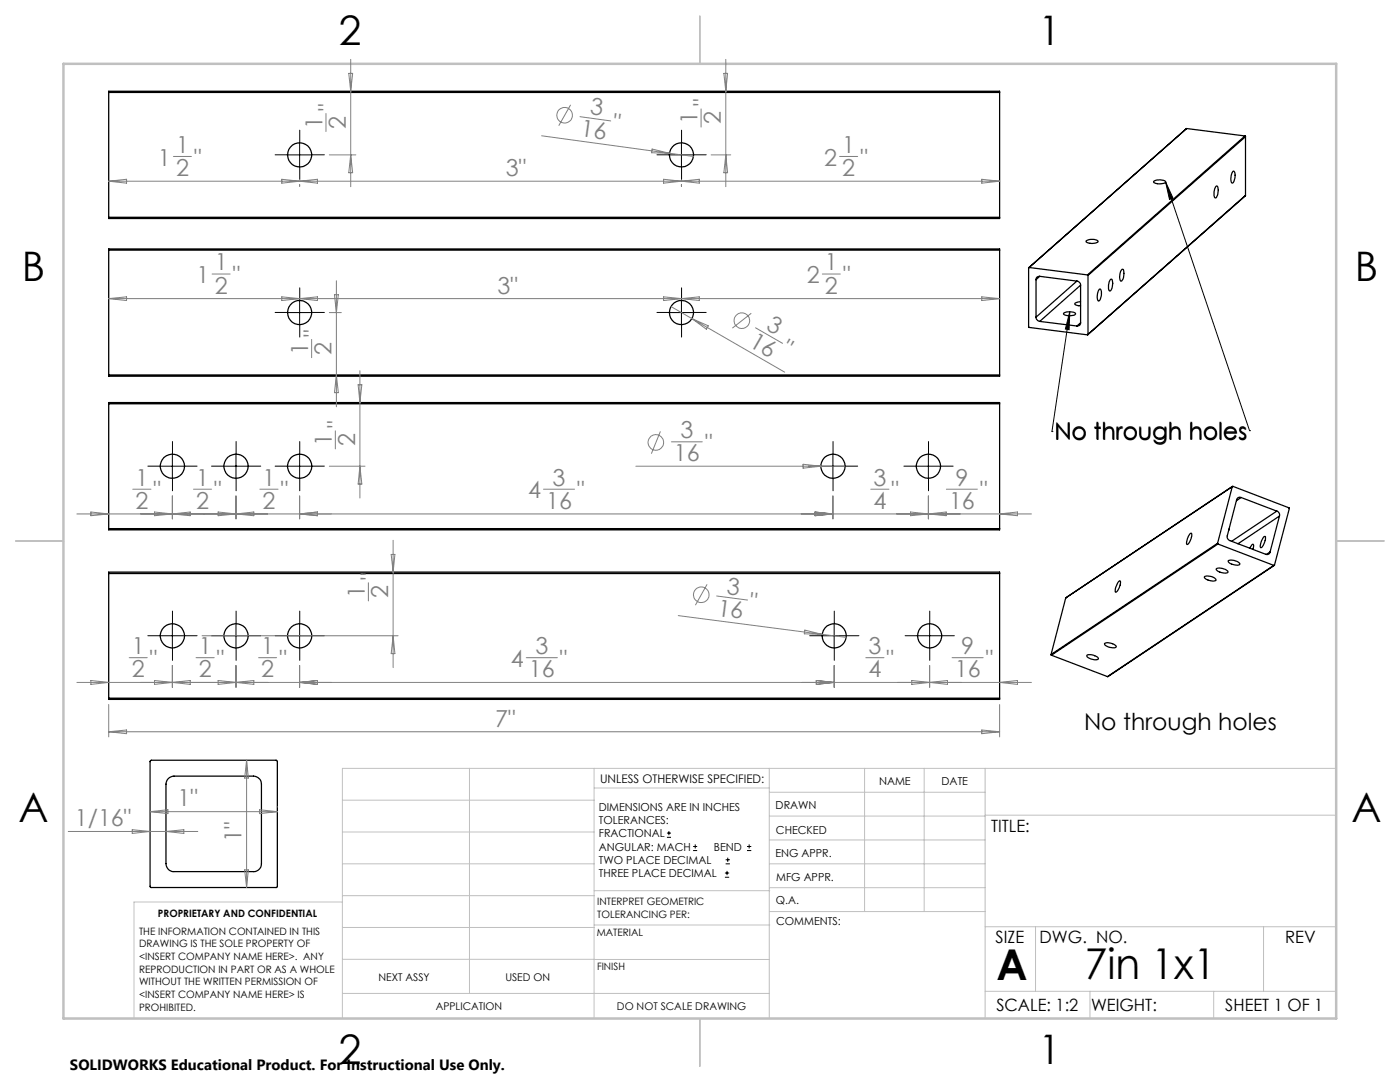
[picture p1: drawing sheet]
<svg xmlns="http://www.w3.org/2000/svg" width="279mm" height="216mm" viewBox="0 0 279 216" stroke-linecap="round" stroke-linejoin="round" font-family="sans-serif">
<g fill="none" stroke="#000" stroke-width=".25">
<path d="M21.7 18.5v-.3h177.8v.3M21.7 18.5v24.9M21.7 18.5h177.8M199.5 18.5v24.9M230.3 36.1a2.36 2.36 0 0 1 2.3 .1 1.74 1.74 0 0 1-2.1 .3l-.2-.1zM236.8 25.6l-.1 .1M236.8 25.6l-31.5 27.8M236.8 25.6l11.7 1.5M242.7 37.2l.1-.1a1.67 1.67 0 0 1 .1 2.1l-.3 .3a2.03 2.03 0 0 1 0-2.2zM246 34.2l.1-.1a1.47 1.47 0 0 1 .2 1.9l-.3 .5a.82 .82 0 0 1-.3-1.2zM248.5 27.1l.1 .2M248.5 27.1l-31.5 27.8"/>
<path d="M248.6 39l-31.5 27.8M248.6 27.3l-31.5 27.7M248.6 27.3v11.7M248.6 39l-31.5 27.7M21.7 49.9v-.2h177.8v.2M21.7 43.4v.2h177.8v-.2M21.7 49.9v24.9M21.7 49.9h177.8M21.7 43.4h177.8M199.5 49.9v24.9M206.8 55.8v7.5M207.5 55.1a.62 .62 0 0 0-.7 .7"/>
<path d="M207.5 55.1l7.4 1M207.5 55.1l-.7 .7M214.9 56.1a.85 .85 0 0 1 .8 .8M214.9 56.1l-8.1 7.2M215.7 56.9v7.5M215.7 56.9l-8.2 7.2M216.7 48.1a2.13 2.13 0 0 1 2.4 .1 2.04 2.04 0 0 1-2.4 0zM217 54.9l-11.7-1.5v11.9l11.7 1.5 .1-.1M217 54.9l.1 .1M217.1 55v11.7M219.4 57.7h.1a1.06 1.06 0 0 1 .3 1.4l-.2 .7-.3 .3a2.08 2.08 0 0 1 .1-2.4zM221.6 55.8l.1-.1a1.1 1.1 0 0 1 .3 1.3l-.1 .6-.4 .5a1.94 1.94 0 0 1 0-2.2z"/>
<path d="M223.9 53.7h.1a2.16 2.16 0 0 1-.1 2.3l-.1 .1a1.94 1.94 0 0 1 .1-2.4zM21.7 74.8v.3h177.8v-.3M21.7 74.8h177.8M206.8 63.3a.93 .93 0 0 0 .7 .8M207.5 64.1l7.4 1M212.3 62.4a2.35 2.35 0 0 1 2.3 .1l.1 .2a2.18 2.18 0 0 1-2.5-.1zM215.7 64.4a.62 .62 0 0 1-.8 .7M215.7 60.2a.84 .84 0 0 0-1.2 .5l1.2 .3M215.7 64.4l-.8 .7M21.7 80.6v-.3h177.8v.3M21.7 80.6h177.8M21.7 80.6v24.9"/>
<path d="M199.5 80.6v24.9M246 97l-33.3 22.3M247.7 99.3a.64 .64 0 0 0-.9 .4l-1.9 7.2a.82 .82 0 0 0 .6 1l7.1 2.7a.6 .6 0 0 0 .9-.5M247.7 99.3l7.1 2.7M247.7 99.3l-.9 .6M21.7 105.5v.2h177.8v-.2M21.7 114.4v-.2h177.8v.2M21.7 105.5h177.8M21.7 114.4v24.9M21.7 114.4h177.8M199.5 114.4v24.9M212.7 119.3l-2.9 11.3"/>
<path d="M212.7 119.3h.1M223.2 116.1l.3-.2a2.08 2.08 0 0 1-.9 2.2 2.86 2.86 0 0 1 .6-2zM237.5 106.5l.2-.1a1.03 1.03 0 0 1-.1 1.3l-.4 .7-.3 .3a2.27 2.27 0 0 1 .6-2.2zM240.4 115.1a1.96 1.96 0 0 1 2.3 .6 2.01 2.01 0 0 1-2.4-.5zM242.7 113.5a2.03 2.03 0 0 1 2.4 .7 2.05 2.05 0 0 1-2.4-.6zM243 108.4l3-11.4 11.2 4.3 .1 .2-2.9 11.3h-.2M243 108.4l.1 .1M243 108.4l-33.2 22.2M243.1 108.5l11.1 4.3M243.1 108.5l-33.3 22.2M245.1 111.9a2.03 2.03 0 0 1 2.3 .7 1.99 1.99 0 0 1-2.3-.6zM245.3 105.5l-.1 .3"/>
<path d="M249.4 109.4l.4-.6 .3-.2-.1 1M252.2 107.2l.2-.2a1.15 1.15 0 0 1-.1 1.4l-.3 .6-.4 .3a2.27 2.27 0 0 1 .6-2.1zM253.5 110.1l-.8 .5M254.2 112.8l-33.2 22.2M254.3 112.8l-33.3 22.2M254.8 102a.82 .82 0 0 1 .5 1M254.8 102l-9 6M255.3 103l-1.8 7.1M255.3 103l-8.2 5.5M21.7 139.3v.3h177.8v-.3M21.7 139.3h177.8M209.8 130.6v.1"/>
<path d="M209.8 130.7l11.2 4.3M216.9 130.7a2.13 2.13 0 0 1 2.3 .7 1.24 1.24 0 0 1-1.5 .1l-.6-.3zM220.4 128.4a2.05 2.05 0 0 1 2.4 .6 1.73 1.73 0 0 1-2-.1zM30.1 151.8l25-.1 .3 .2v25.1l-.2 .1h-25.1l-.1-.1v-25.1zM33.6 155.4l.5-.4 .6-.1h15.9a1.63 1.63 0 0 1 1.6 1.6v15.8a1.57 1.57 0 0 1-1.6 1.6h-15.9a1.57 1.57 0 0 1-1.6-1.6v-15.8l.2-.6z"/>
<circle cx="59.8" cy="30.9" r="2.4"/>
<circle cx="136" cy="30.9" r="2.4"/>
<circle cx="59.8" cy="62.4" r="2.4"/>
<circle cx="136" cy="62.4" r="2.4"/>
<circle cx="34.4" cy="93" r="2.41"/>
<circle cx="47.1" cy="93" r="2.41"/>
<circle cx="59.8" cy="93" r="2.41"/>
<circle cx="166.3" cy="93" r="2.41"/>
<circle cx="185.3" cy="93" r="2.41"/>
<circle cx="34.4" cy="126.9" r="2.42"/>
<circle cx="47.1" cy="126.9" r="2.42"/>
<circle cx="59.8" cy="126.9" r="2.42"/>
<circle cx="166.5" cy="126.9" r="2.41"/>
<circle cx="185.5" cy="126.9" r="2.41"/>
</g>
<g fill="none" stroke="#808080" stroke-width=".2">
<path d="M69.6 14.6h.8l-.4 3.6zM70 11.9v25.4M144.5 14.6h.7l-.3 3.6zM144.9 11.9v25.4M21.7 36.2l3.6-.4v.7zM21.7 36.2h177.8M34.6 31.2h3.6M56.2 35.8l7.2 .7v-.7l-7.2 .7zM59.8 36.8v.4M65.1 22.6v3.6M65.7 30.9h5.3M70 30.9l.4 3.6h-.8z"/>
<path d="M108.1 27.1l25.5 3.5M113.9 20.9l-2.4 4.2M115.7 23.3l6.2 .8M130.1 29.7l3.5 .9-3.6-.1zM132.4 35.8l7.2 .7v-.7l-7.2 .7zM133.6 30.6l4.8 .6M136 36.8v.4M139.9 21.7v3.7M141.9 30.9h3.9M144.9 30.9l.3 3.6h-.7zM167.6 31.2h3.6M195.9 35.8l3.6 .4-3.6 .3z"/>
<path d="M21.7 59.6h177.8M21.7 59.6l3.6-.4v.8zM42.3 54.7h3.6M56.2 59.2l3.6 .4-3.6 .4zM59.8 59.6l3.6-.4v.8zM66.7 58.8h.8l-.4 3.6zM67.1 56v25.2M132.4 59.2l3.6 .4-3.6 .4zM136 59.6l3.6-.4v.8zM164.1 54.7h3.6M195.9 59.2l3.6 .4-3.6 .4zM62.2 67.7v3.7"/>
<path d="M65.7 62.4h2.4M67.1 74.8l.4 3.6h-.8zM71.5 76.8h.7l-.4 3.5zM71.8 74v25.4M133.9 61.2l4.2 2.4M138.1 63.6l18.5 10.7M138.1 63.6l3.3 1.4-.4 .7zM149.9 62.5l-3.7 3M150.8 65.4l5.4 3.1M26.5 97.6h3.6M34.4 99v4.5M38.6 97.6h3.6"/>
<path d="M47.1 99v4.5M51.9 97.6h3.6M59.8 99v4.5M65.7 93h7.1M66.9 86v3.6M71.8 93l.4 3.6h-.7zM108.5 97.6h6.2M126.9 93h41.8M131.8 86.1l-1.8 4.4M134 88.2h6.2M160.3 92.6l3.5 .4-3.5 .4zM166.2 99v4.5"/>
<path d="M173.8 97.6h3.6M185.3 99v4.5M188.9 97.6h6.2M15.3 102.6h190.5M18.1 102.2l3.6 .4-3.6 .3zM30.8 102.2l3.6 .4-3.6 .3zM34.4 102.6l3.6-.4v.7zM43.5 102.2l3.6 .4-3.6 .3zM47.1 102.6l3.6-.4v.7zM59.8 102.6l3.6-.4v.7zM73.5 116.3v3.6M78.1 110.6h.7l-.3 3.6z"/>
<path d="M78.5 107.8v25.4M141.1 116.6l-2.3 4.2M143 118.9l6.2 .8M162.7 102.2l3.5 .4-3.5 .3zM181.7 102.2l3.6 .4-3.6 .3zM185.3 102.6l3.5-.4v.7zM199.5 102.6l3.6-.4v.7zM15.3 136.2h190.5M18.1 135.8l3.6 .4-3.6 .4zM25.8 131.2h3.6M30.8 135.8v.8l7.2-.8v.8zM34.4 132.8v4.4"/>
<path d="M39.1 131.2h3.7M40.3 126.9h39.1M43.5 135.8v.8l7.2-.8v.8zM47.1 132.8v4.4M51.6 131.2h3.6M59.8 132.8v4.4M59.8 136.2l3.6-.4v.8zM78.5 126.9l.3 3.5h-.7zM105 131.2h6.2M135.4 122.8l28.7 3.8M160.6 125.7l3.5 .9-3.6-.1zM162.9 135.8l3.6 .4-3.6 .4z"/>
<path d="M164.1 126.6l4.8 .6M166.5 132.8v4.4M172.8 131.2h3.6M182 135.8l7.1 .8v-.8l-7.1 .8zM185.5 132.8v4.4M190 131.2h6.2M199.5 136.2l3.6-.4v.8zM21.7 146l3.6-.3v.7zM21.7 140.6v6.4M21.7 146h177.8M49.2 151.7v25.4M49.2 151.7l.4 3.6h-.8z"/>
<path d="M195.9 145.7l3.6 .3-3.6 .4zM199.5 140.6v6.4M13.6 165.9h25.9M26.4 165.6l3.6 .3-3.6 .4zM30 162h25.4M30 162l3.5-.4v.7zM33.1 165.9l3.6-.3v.7zM48.8 173.6h.8l-.4 3.5zM51.8 161.6l3.6 .4-3.6 .3zM55.4 161h.1"/>
<circle cx="112.7" cy="23" r="1.55"/>
<circle cx="148.1" cy="64" r="1.55"/>
<circle cx="130.9" cy="88.3" r="1.55"/>
<circle cx="140" cy="118.7" r="1.55"/>
</g>
<g fill="none" stroke="#000" stroke-width=".2">
<path d="M57.3 30.9h5M59.8 28.4v5M133.5 30.9h5M136 28.4v5M232.6 36.3l16.8 49.6M232.6 36.3l1.5 3.2-.7 .3zM59.8 59.9v5M136 59.9v5M57.3 62.4h5M133.5 62.4h5M213.5 62.2l-3.6 23.9M213.5 62.2l-.1 3.6-.8-.1z"/>
<path d="M31.9 93h5M34.4 90.5v5M44.6 93h5M47.1 90.5v5M57.3 93h5M59.8 90.5v5M163.7 93h5M166.2 90.5v5M182.8 93h5M185.3 90.5v5M209.9 86.1h.1M249.4 85.9h.1"/>
<path d="M31.9 126.9h5M34.4 124.4v5M44.6 126.9h5M47.1 124.4v5M57.3 126.9h5M59.8 124.4v5M164 126.9h5M166.5 124.4v5M183 126.9h5M185.5 124.4v5M133.1 167.1h.8M133.1 166.2h.8"/>
<path d="M133.5 165.8v.9M138.3 169.7h.8M138.3 168.9h.8M138.7 168.5v.8M144.7 175h.8M144.7 174.2h.8M144.8 172.4h.9M144.8 171.6h.9M145.1 173.8v.8M145.2 171.1v.9M149.1 169.7h.8M149.1 168.9h.8"/>
<path d="M149.5 168.5v.8"/>
</g>
<g fill="none" stroke="#000" stroke-width=".2" stroke-dasharray="15.2 1.3 1.3 1.3">
<path d="M57.3 30.9h-2.4M59.8 28.4v-2.4M59.8 33.4v2.4M62.3 30.9h2.4M133.5 30.9h-2.4M136 28.4v-2.4M136 33.4v2.4M138.5 30.9h2.4M59.8 59.8v-2.4M136 59.8v-2.4M57.3 62.3h-2.4M59.8 64.8v2.5"/>
<path d="M62.3 62.3h2.4M133.5 62.3h-2.4M136 64.8v2.5M138.5 62.3h2.4M31.9 93h-2.4M34.4 90.5v-2.4M34.4 95.5v2.4M36.9 93h2.4M44.6 93h-2.4M47.1 90.5v-2.4M47.1 95.5v2.4M49.6 93h2.4"/>
<path d="M57.3 93h-2.4M59.8 90.5v-2.4M59.8 95.5v2.4M62.3 93h2.4M163.8 93h-2.5M166.3 90.5v-2.4M166.3 95.5v2.4M168.8 93h2.4M182.8 93h-2.4M185.3 90.5v-2.4M185.3 95.5v2.4M187.8 93h2.4"/>
<path d="M31.9 126.9h-2.4M34.4 124.4v-2.5M34.4 129.4v2.4M36.9 126.9h2.4M44.6 126.9h-2.4M47.1 124.4v-2.5M47.1 129.4v2.4M49.6 126.9h2.4M57.3 126.9h-2.4M59.8 124.4v-2.5M59.8 129.4v2.4M62.3 126.9h2.4"/>
<path d="M164 126.9h-2.4M166.5 124.4v-2.5M166.5 129.4v2.4M169 126.9h2.4M183 126.9h-2.4M185.5 124.4v-2.5M185.5 129.4v2.4M188 126.9h2.5"/>
</g>
<g fill="none" stroke="#c0c0c0" stroke-width=".2">
<path d="M68.3 159.7h50.3M93.7 153.3v44.9M118.6 153.3v49.9M118.6 157.2h34.9M153.5 153.3v49.9M153.5 158.1h43.1M172.5 153.3v28.6M184.4 153.3v28.6M196.6 153.3v49.9M266.7 153.3h-198.4v49.9M68.3 178.7h50.3M68.3 172.4h50.3"/>
<path d="M68.3 166h50.3M68.3 180h-41.6v23.2M118.6 177.7h35M153.5 167.6h43.1M153.5 162.8h43.1M153.5 172.4h43.1M153.5 177.1h43.1M196.6 162.7h70.1M68.3 198.2h85.2M68.3 191.4l85.2 .1M68.3 185.1h50.3M118.6 184.6h35"/>
<path d="M153.6 181.9h43M196.6 197.8h70.1M196.6 184.9h70.1M206.7 184.9v12.9M217.5 197.8v5.4M242.2 197.8v5.4M252.2 184.9v12.9"/>
</g>
<path d="M139.7 3.2v9.5M3.1 107.9h9.6M266.7 107.9h9.5M139.7 203.2v9.6" fill="none" stroke="#c0c0c0" stroke-width=".25"/>
<path d="M12.7 12.7h254v190.5h-254z" fill="none" stroke="#c0c0c0" stroke-width=".5"/>
<path d="M213.5 62.2l-.1 3.6-.8-.1zM232.6 36.3l1.5 3.2-.7 .3z" fill="#000"/>
<g font-size="8.5">
<text x="198.9" y="195.5">A</text>
<text x="216.5" y="195.4">7in 1x1</text>
</g>
<g font-size="8.1">
<text x="67.6" y="8.9">2</text>
<text x="207.3" y="8.9">1</text>
<text x="4.4" y="56.2">B</text>
<text x="270.4" y="56.2">B</text>
<text x="3.7" y="164.1">A</text>
<text x="269.7" y="164.1">A</text>
<text x="67.6" y="212.4">2</text>
<text x="207.3" y="212.4">1</text>
</g>
<g font-size="4.7" fill="#808080">
<text x="66.9" y="22.1" transform="rotate(-90 66.9 22.1)">&quot;</text>
<text x="117.7" y="22.8" transform="rotate(8 117.7 22.8)">3</text>
<text x="141.8" y="21.2" transform="rotate(-90 141.8 21.2)">&quot;</text>
<text x="64.4" y="25.7" transform="rotate(-90 64.4 25.7)">1</text>
<text x="69" y="25.7" transform="rotate(-90 69 25.7)">2</text>
<text x="115.7" y="27.2" transform="rotate(8 115.7 27.2)">16</text>
<text x="122.2" y="26" transform="rotate(8 122.2 26)">&quot;</text>
<text x="139.2" y="24.8" transform="rotate(-90 139.2 24.8)">1</text>
<text x="143.8" y="24.8" transform="rotate(-90 143.8 24.8)">2</text>
<text x="31.5" y="33.1">1</text>
<text x="35.1" y="30.5">1</text>
<text x="35.1" y="35.1">2</text>
<text x="38.7" y="33.1">&quot;</text>
<text x="100.9" y="35.1">3&quot;</text>
<text x="164.5" y="33.1">2</text>
<text x="168.1" y="30.5">1</text>
<text x="168.1" y="35.1">2</text>
<text x="171.7" y="33.1">&quot;</text>
<text x="42.9" y="53.9">1</text>
<text x="164.6" y="53.9">1</text>
<text x="39.2" y="56.5">1</text>
<text x="42.9" y="58.6">2</text>
<text x="46.5" y="56.5">&quot;</text>
<text x="99.3" y="58.6">3&quot;</text>
<text x="161" y="56.5">2</text>
<text x="164.6" y="58.6">2</text>
<text x="168.2" y="56.5">&quot;</text>
<text x="152.7" y="65.7" transform="rotate(30 152.7 65.7)">3</text>
<text x="61.5" y="70.8" transform="rotate(-90 61.5 70.8)">1</text>
<text x="64.1" y="67.2" transform="rotate(-90 64.1 67.2)">&quot;</text>
<text x="66.1" y="70.8" transform="rotate(-90 66.1 70.8)">2</text>
<text x="149.3" y="69" transform="rotate(30 149.3 69)">16</text>
<text x="155.7" y="70.3" transform="rotate(30 155.7 70.3)">&quot;</text>
<text x="66.2" y="89" transform="rotate(-90 66.2 89)">1</text>
<text x="68.8" y="85.4" transform="rotate(-90 68.8 85.4)">&quot;</text>
<text x="70.8" y="89" transform="rotate(-90 70.8 89)">2</text>
<text x="135.8" y="87.4">3</text>
<text x="140.7" y="90">&quot;</text>
<text x="134.5" y="92">16</text>
<text x="27" y="96.9">1</text>
<text x="27" y="101.5">2</text>
<text x="30.6" y="99.4">&quot;</text>
<text x="39.1" y="96.9">1</text>
<text x="39.1" y="101.5">2</text>
<text x="42.8" y="99.4">&quot;</text>
<text x="52.4" y="96.9">1</text>
<text x="52.4" y="101.5">2</text>
<text x="56" y="99.4">&quot;</text>
<text x="105.4" y="99.4">4</text>
<text x="109" y="101.5">16</text>
<text x="110.3" y="96.9">3</text>
<text x="115.2" y="99.4">&quot;</text>
<text x="174.3" y="96.9">3</text>
<text x="174.3" y="101.5">4</text>
<text x="177.9" y="99.4">&quot;</text>
<text x="189.4" y="101.5">16</text>
<text x="190.7" y="96.9">9</text>
<text x="195.6" y="99.4">&quot;</text>
<text x="72.8" y="119.4" transform="rotate(-90 72.8 119.4)">1</text>
<text x="75.4" y="115.8" transform="rotate(-90 75.4 115.8)">&quot;</text>
<text x="77.4" y="119.4" transform="rotate(-90 77.4 119.4)">2</text>
<text x="144.9" y="118.5" transform="rotate(7 144.9 118.5)">3</text>
<text x="143" y="122.9" transform="rotate(7 143 122.9)">16</text>
<text x="149.5" y="121.6" transform="rotate(7 149.5 121.6)">&quot;</text>
<text x="26.3" y="130.5">1</text>
<text x="39.7" y="130.5">1</text>
<text x="52.1" y="130.5">1</text>
<text x="106.9" y="130.5">3</text>
<text x="173.3" y="130.5">3</text>
<text x="191.8" y="130.5">9</text>
<text x="26.3" y="135.1">2</text>
<text x="29.9" y="133.1">&quot;</text>
<text x="39.7" y="135.1">2</text>
<text x="43.3" y="133.1">&quot;</text>
<text x="52.1" y="135.1">2</text>
<text x="55.7" y="133.1">&quot;</text>
<text x="101.9" y="133.1">4</text>
<text x="105.6" y="135.1">16</text>
<text x="111.8" y="133.1">&quot;</text>
<text x="173.3" y="135.1">4</text>
<text x="176.9" y="133.1">&quot;</text>
<text x="190.5" y="135.1">16</text>
<text x="196.7" y="133.1">&quot;</text>
<text x="98.8" y="145">7&quot;</text>
<text x="35.4" y="160.9">1&quot;</text>
<text x="14.9" y="164.9">1/16&quot;</text>
<text x="48.2" y="167.9" transform="rotate(-90 48.2 167.9)">1&quot;</text>
</g>
<g font-size="4.7">
<text x="210.5" y="87.8">No through holes</text>
<text x="216.3" y="145.6">No through holes</text>
</g>
<g font-size="3.4">
<text x="197.8" y="166">TITLE:</text>
<text x="198.7" y="188.1">SIZE</text>
<text x="207.5" y="188.1">DWG. NO.</text>
<text x="256.5" y="188.2">REV</text>
<text x="198.8" y="201.7">SCALE: 1:2</text>
<text x="217.7" y="201.8">WEIGHT:</text>
<text x="244.5" y="201.7">SHEET 1 OF 1</text>
</g>
<text font-size="3" x="14" y="213.5">SOLIDWORKS Educational Product. For Instructional Use Only.</text>
<text font-size="2.4" x="119.8" y="156.2">UNLESS OTHERWISE SPECIFIED:</text>
<g font-size="2.2">
<text x="119.5" y="161.8">DIMENSIONS ARE IN INCHES</text>
<text x="154.8" y="161.4">DRAWN</text>
<text x="175.4" y="156.6">NAME</text>
<text x="187.9" y="156.7">DATE</text>
<text x="119.5" y="164.4">TOLERANCES:</text>
<text x="119.5" y="167.1">FRACTIONAL</text>
<text x="154.9" y="166.3">CHECKED</text>
<text x="119.5" y="169.7">ANGULAR: MACH</text>
<text x="119.5" y="172.4">TWO PLACE DECIMAL</text>
<text x="142.5" y="169.7">BEND</text>
<text x="154.8" y="171">ENG APPR.</text>
<text x="119.5" y="175">THREE PLACE DECIMAL</text>
<text x="154.9" y="175.7">MFG APPR.</text>
<text x="154.9" y="180.4">Q.A.</text>
<text x="154.9" y="184.6">COMMENTS:</text>
</g>
<g font-size="2.1">
<text x="75.5" y="195.7">NEXT ASSY</text>
<text x="100.9" y="195.7">USED ON</text>
<text x="86.9" y="201.5">APPLICATION</text>
<text x="123.1" y="201.6">DO NOT SCALE DRAWING</text>
</g>
<g font-size="2">
<text x="31.5" y="182.9">PROPRIETARY AND CONFIDENTIAL</text>
<text x="119.2" y="180.6">INTERPRET GEOMETRIC</text>
<text x="119.2" y="183.1">TOLERANCING PER:</text>
<text x="27.8" y="186.5">THE INFORMATION CONTAINED IN THIS</text>
<text x="27.8" y="189">DRAWING IS THE SOLE PROPERTY OF</text>
<text x="27.8" y="191.6">&lt;INSERT COMPANY NAME HERE&gt;. ANY</text>
<text x="119.1" y="186.7">MATERIAL</text>
<text x="27.8" y="194.1">REPRODUCTION IN PART OR AS A WHOLE</text>
<text x="27.8" y="196.6">WITHOUT THE WRITTEN PERMISSION OF</text>
<text x="119.1" y="193.5">FINISH</text>
<text x="27.8" y="199.1">&lt;INSERT COMPANY NAME HERE&gt; IS</text>
<text x="27.8" y="201.7">PROHIBITED.</text>
</g>
</svg>
